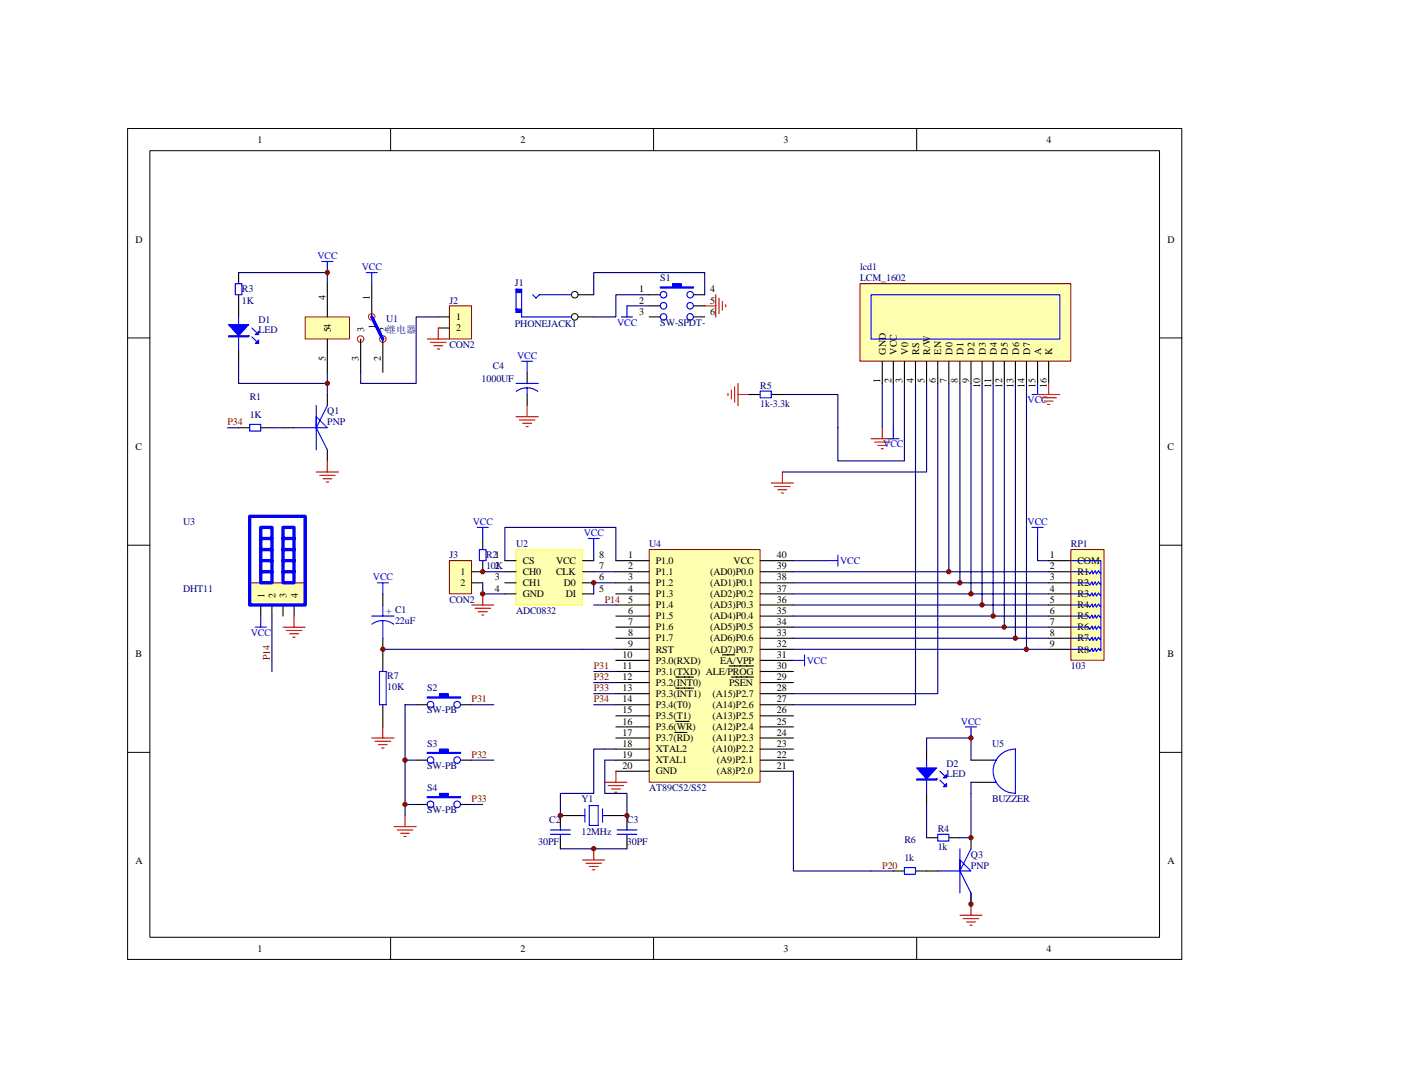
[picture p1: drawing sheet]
<svg xmlns="http://www.w3.org/2000/svg" width="279mm" height="216mm" viewBox="0 0 279 216" stroke-linecap="round" stroke-linejoin="round" font-family="sans-serif">
<g fill="none" stroke="#000" stroke-width=".2">
<path d="M25.4 25.5h209.4v165.1h-209.4zM29.8 29.9h200.6v156.3h-200.6zM77.6 25.5v4.4M129.9 25.5v4.4M182.2 25.5v4.4M25.4 67.1h4.4M230.4 67.1h4.5M25.4 108.3h4.4M230.4 108.3h4.5M25.4 149.4h4.4M230.4 149.4h4.5M77.6 186.2v4.4"/>
<path d="M129.9 186.2v4.4M182.2 186.2v4.4"/>
</g>
<path d="M129 109.2h22v46.2h-22z" fill="#ffffb0"/>
<path d="M129 109.2h22v46.2h-22z" fill="none" stroke="#800000" stroke-width=".2"/>
<g fill="none" stroke="#000" stroke-width=".22">
<path d="M122.4 111.4h6.6M122.4 113.6h6.6M122.4 115.8h6.6M122.4 118h6.6M151.1 111.4h6.6M151.1 113.6h6.6M151.1 115.8h6.6M151.1 118h6.6M76.1 129v4.4M76.1 140v4.4M122.4 120.2h6.6M122.4 122.4h6.6"/>
<path d="M122.4 124.6h6.6M122.4 126.8h6.6M122.4 129h6.6M122.4 131.2h6.6M122.4 133.4h6.6M122.4 135.6h6.6M122.4 137.8h6.6M122.4 140h6.6M134.3 134.5h3.5M134.3 136.7h3.5M143.6 130.1h2.4M144.9 132.3h4.8"/>
<path d="M145.3 134.5h4.4M151.1 120.2h6.6M151.1 122.4h6.6M151.1 124.6h6.6M151.1 126.8h6.6M151.1 129h6.6M151.1 131.2h6.6M151.1 133.4h6.6M151.1 135.6h6.6M151.1 137.8h6.6M151.1 140h6.6M122.4 142.2h6.6"/>
<path d="M122.4 144.4h6.6M122.4 146.6h6.6M122.4 148.8h6.6M122.4 151h6.6M122.4 153.2h6.6M134.1 145.5h2.4M134.3 143.3h2.6M151.1 142.2h6.6M151.1 144.4h6.6M151.1 146.6h6.6M151.1 148.8h6.6M151.1 151h6.6"/>
<path d="M151.1 153.2h6.6M111.4 166.4v2.2M115.8 162h-4.4v2.2M120.2 162h4.4v2.2M124.6 166.4v2.2"/>
</g>
<g fill="none" stroke="#00f" stroke-width=".22">
<path d="M75 115.8h2.2M76.1 115.8v2.2M164.3 111.4h2.2M166.5 110.3v2.2M75.4 133.4h1.4v6.6h-1.4zM117.1 160h1.8v4h-1.8zM109.4 165.7h3.9M109.4 164.8h3.9M111.4 164.2v.6M111.4 165.7v.7M115.8 162h.4M116.2 160.7v2.6"/>
<path d="M119.7 160.7v2.6M119.7 162h.5M122.6 165.7h4M122.6 164.8h4M124.6 164.2v.6M124.6 165.7v.7"/>
</g>
<path d="M157.7 111.4h6.6M115.8 129h6.6M111.4 168.6h13.2" fill="none" stroke="#000080" stroke-width=".22"/>
<g fill="none" stroke="#f00" stroke-width=".22">
<path d="M73.9 146.6h4.4M74.5 147.2h3.1M75.2 147.9h1.8M75.9 148.5h.4M76.1 144.4v2.2M120.2 155.4h4.4M120.8 156h3.1M121.5 156.7h1.8M122.2 157.4h.4M122.4 153.2v2.2M115.8 170.8h4.4M116.4 171.4h3.1"/>
<path d="M117.1 172.1h1.8M117.8 172.8h.4M118 168.6v2.2"/>
</g>
<path d="M170.9 56.4h41.9v15.3h-41.9z" fill="#ffffb0"/>
<path d="M170.9 56.3h41.9v15.4h-41.9z" fill="none" stroke="#800000" stroke-width=".2"/>
<g fill="none" stroke="#000" stroke-width=".22">
<path d="M175.3 71.8v4.4M177.5 71.8v4.4M179.7 71.8v4.4M181.9 71.8v4.4M184.1 71.8v4.4M186.4 71.8v4.4M188.6 71.8v4.4M190.8 71.8v4.4M193 71.8v4.4M195.2 71.8v4.4M197.4 71.8v4.4M199.6 71.8v4.4"/>
<path d="M201.8 71.8v4.4M204 71.8v4.4M206.2 71.8v4.4M208.4 71.8v4.4"/>
</g>
<path d="M173.1 58.5h37.5v8.9h-37.5zM176.4 87.1h2.2M177.5 85v2.1" fill="none" stroke="#00f" stroke-width=".22"/>
<path d="M175.3 76.2v8.8M177.5 76.2v8.8M120.2 148.8h2.2M120.2 151h2.2" fill="none" stroke="#000080" stroke-width=".22"/>
<path d="M153.3 95.9h4.4M153.9 96.6h3.1M154.6 97.3h1.8M155.3 97.9h.4M155.5 93.7v2.2M173.1 87.1h4.4M173.8 87.8h3.1M174.4 88.5h1.8M175.1 89.1h.4M175.3 85v2.1" fill="none" stroke="#f00" stroke-width=".22"/>
<path d="M212.8 109.2h6.6v21.9h-6.6z" fill="#ffffb0"/>
<path d="M212.8 109.2h6.6v21.9h-6.6z" fill="none" stroke="#800000" stroke-width=".2"/>
<g fill="none" stroke="#000" stroke-width=".22">
<path d="M114.9 58.5h3.1M129 58.5h2.2M137.8 58.5h2.2M114.9 62.9h3.1M129 60.7h2.2M129 62.9h2.2M137.8 60.7h2.2M137.8 62.9h2.2M76.1 118v2.2M208.4 111.4h4.4M208.4 113.6h4.4M208.4 115.8h4.4"/>
<path d="M208.4 118h4.4M76.1 126.8v2.2M82.7 140h2.2M91.5 140h2.2M208.4 120.2h4.4M208.4 122.4h4.4M208.4 124.6h4.4M208.4 126.8h4.4M208.4 129h4.4M82.7 151h2.2M82.7 159.8h2.2M91.5 151h2.2"/>
<path d="M91.5 159.8h2.2"/>
</g>
<g fill="none" stroke="#00f" stroke-width=".22">
<path d="M102.6 57.4v4.7M103.7 57.4v5.5h9.9M105.9 58.5l.6 .7 .7-.7h6.4M123.5 62.9h2.2M124.6 60.7v2.2M205.1 78.4h2.2M206.2 76.2v2.2M205.1 104.8h2.2M206.2 104.8v2.2M212.8 111.4h6v17.8h-.3l-.2-.4-.4 .6-.2-.6-.5 .6-.2-.6-.4 .6-.3-.4h-3.5M212.8 113.6h3.5l.3 .4 .4-.7 .2 .7 .5-.7 .2 .7 .4-.7 .2 .5h.3M212.8 115.8h3.5l.3 .4 .4-.7 .2 .7 .5-.7 .2 .7 .4-.7 .2 .5h.3"/>
<path d="M212.8 118h3.5l.3 .4 .4-.6 .2 .6 .5-.6 .2 .6 .4-.6 .2 .4h.3M73.9 122.4h4.4M76.1 123.3l1.3 .2 .8 .5M76.1 123.3l-.9 .1-1.3 .6M76.1 120.2v2.2M76.1 123.3v3.5M157.7 131.2h2.2M159.9 130.1v2.2M212.8 120.2h3.5l.3 .4 .4-.6 .2 .6 .5-.6 .2 .6 .4-.6 .2 .4h.3M212.8 122.4h3.5l.3 .4 .4-.6 .2 .6 .5-.6 .2 .6 .4-.6 .2 .4h.3M212.8 124.6h3.5l.3 .4 .4-.6 .2 .6 .5-.6 .2 .6 .4-.6 .2 .4h.3M212.8 126.8h3.5l.3 .4 .4-.6 .2 .6 .5-.6 .2 .6 .4-.6 .2 .4h.3"/>
<circle cx="131.9" cy="58.5" r=".65"/>
<circle cx="137.1" cy="58.5" r=".65"/>
<circle cx="131.9" cy="62.9" r=".65"/>
<circle cx="131.9" cy="60.7" r=".65"/>
<circle cx="137.1" cy="62.9" r=".65"/>
<circle cx="137.1" cy="60.7" r=".65"/>
<circle cx="85.6" cy="140" r=".65"/>
<circle cx="90.8" cy="140" r=".65"/>
<circle cx="85.6" cy="159.8" r=".66"/>
<circle cx="85.6" cy="151" r=".65"/>
<circle cx="90.8" cy="159.8" r=".66"/>
<circle cx="90.8" cy="151" r=".65"/>
</g>
<g fill="none" stroke="#000080" stroke-width=".22">
<path d="M118 58.5v-4.4h22v4.4M129 58.5h-6.6v4.4h-4.4M124.6 60.7h4.4M179.7 76.2v15.3h-13.2v-13.1h-11M184.1 76.2v17.5h-28.6M188.6 76.2v37.4h-30.9M190.8 76.2v39.6h-33.1M193 76.2v41.8h-35.3M195.2 76.2v44h-37.5M197.4 76.2v46.2h-39.7M199.6 76.2v48.4h-41.9M201.8 76.2v50.6h-44.1"/>
<path d="M204 76.2v52.8h-46.3M188.6 113.6h19.8M190.8 115.8h17.6M193 118h15.4M206.2 107v4.4h2.2M82.7 140h-2.2v22M195.2 120.2h13.2M197.4 122.4h11M199.6 124.6h8.8M201.8 126.8h6.6M204 129h4.4M80.5 151h2.2"/>
<path d="M80.5 159.8h2.2M120.2 151v6.6h4.4v4.4M120.2 148.8h-2.2v8.8h-6.6v4.4"/>
</g>
<g fill="none" stroke="#f00" stroke-width=".22">
<path d="M142.2 58.5v4.4M142.9 59.2v3.1M143.6 59.9v1.7M140 60.7h2.2M144.2 60.5v.5M206.2 78.4h4.4M206.8 79h3.1M207.5 79.7h1.8M208.4 76.2v2.2M208.2 80.3h.4M78.3 164.2h4.4M79 164.8h3"/>
<path d="M79.6 165.5h1.8M80.3 166.2h.4M80.5 162v2.2"/>
</g>
<g fill="#00f" stroke="#00f" stroke-width=".22">
<path d="M84.9 138.4h2.4v-.6h1.8v.6h2.4v.3h-6.6z" fill-rule="evenodd"/>
<path d="M84.9 149.4h2.4v-.6h1.8v.6h2.4v.2h-6.6z" fill-rule="evenodd"/>
<path d="M84.9 158.2h2.4v-.6h1.8v.6h2.4v.3h-6.6z" fill-rule="evenodd"/>
<path d="M131.2 57h2.4v-.7h1.8v.7h2.4v.2h-6.6z" fill-rule="evenodd"/>
<path d="M102.6 57.4v.7h1.1v-.7z" fill-rule="evenodd"/>
<path d="M102.6 61.4v.7h1.1v-.7z" fill-rule="evenodd"/>
</g>
<g fill="none" stroke="#000" stroke-width=".2">
<circle cx="114.2" cy="58.5" r=".65"/>
<circle cx="114.2" cy="62.9" r=".65"/>
</g>
<path d="M60.7 63h8.7v4.3h-8.7z" fill="#ffffb0"/>
<path d="M60.6 62.9h8.8v4.4h-8.8z" fill="none" stroke="#800000" stroke-width=".2"/>
<g fill="none" stroke="#f00" stroke-width=".2">
<circle cx="71.7" cy="67.3" r=".65"/>
<circle cx="73.9" cy="62.9" r=".65"/>
<circle cx="76.1" cy="67.3" r=".65"/>
</g>
<path d="M65 56.3v6.6M73.9 56.3v6.6M65 67.4v6.6M65 78.4v2.2M71.7 67.4v6.6M76.1 67.4v6.6M47.4 85h2.2M51.8 85h2.2M56.2 85h2.2M65 89.3v2.2" fill="none" stroke="#000" stroke-width=".22"/>
<path d="M73.9 62.9l2.2 4.5" fill="none" stroke="#00f" stroke-width=".66"/>
<path d="M49.6 84.3h2.2v1.3h-2.2zM58.4 85h4.4M62.8 82.8l2.2 2.2h-2.2zM62.8 80.6v8.7M62.8 85l2.2 4.3M65 80.6l-2.2 4.4" fill="none" stroke="#00f" stroke-width=".22"/>
<path d="M65 54.1v2.2M45.2 85h2.2M54 85h2.2" fill="none" stroke="#000080" stroke-width=".22"/>
<path d="M62.8 93.7h4.5M63.5 94.4h3.1M64.2 95.1h1.7M64.8 95.7h.5M65 91.5v2.2" fill="none" stroke="#f00" stroke-width=".22"/>
<path d="M89.3 60.8h4.4v6.5h-4.4z" fill="#ffffb0"/>
<path d="M89.3 60.7h4.4v6.6h-4.4z" fill="none" stroke="#800000" stroke-width=".2"/>
<path d="M87.1 62.9h2.2M87.1 65.2h2.2M193 151h4.4M193 155.4h4.4M177.5 173h2.2M181.9 173h4.5M193 166.4v2.2M193 177.4v2.2" fill="none" stroke="#000" stroke-width=".22"/>
<g fill="none" stroke="#00f" stroke-width=".22">
<path d="M63.9 51.9h2.3M65 51.9v2.2M72.8 54.1h2.2M73.9 54.1v2.2M191.9 144.4h2.2M193 144.4v2.2M197.4 155.4h.6M197.4 151h.6M201.8 148.8a4.4 4.4 0 0 0-4.4 4.4 4.4 4.4 0 0 0 4.4 4.4M201.8 148.8v8.8M179.7 172.3h2.2v1.4h-2.2zM186.4 173h4.4"/>
<path d="M190.8 170.8l2.2 2.2h-2.2zM190.8 168.6v8.8M190.8 173l2.2 4.4M193 168.6l-2.2 4.4"/>
</g>
<path d="M65 74v4.4M181.9 76.2v63.8h-24.2M186.4 76.2v61.6h-28.7M193 155.4v2.2M193 177.4v2.2" fill="none" stroke="#000080" stroke-width=".22"/>
<g fill="none" stroke="#f00" stroke-width=".22">
<path d="M84.9 67.4h4.4M85.6 68h3M86.2 68.7h1.8M86.9 69.3h.4M87.1 65.2v2.2M144.7 78.1v.5M145.3 77.5v1.7M146 76.8v3.1M146.6 76.2v4.4M146.6 78.4h2.2M193 179.6v2.2M190.8 181.8h4.4"/>
<path d="M191.4 182.5h3.1M192.1 183.1h1.7M192.7 183.8h.5"/>
</g>
<path d="M102.6 109.2h13.2v10.9h-13.2z" fill="#ffffb0"/>
<path d="M102.6 109.2h13.2v10.9h-13.2z" fill="none" stroke="#ff0" stroke-width=".2"/>
<path d="M100.3 111.4h2.3M100.3 113.6h2.3M100.3 115.8h2.3M100.3 118h2.3M115.8 111.4h2.2M115.8 113.6h2.2M115.8 115.8h2.2M115.8 118h2.2" fill="none" stroke="#000" stroke-width=".22"/>
<path d="M100.3 111.4v-6.6h22.1v6.6M118 113.6h4.4M118 109.2v2.2M122.4 115.8h-4.4v2.2" fill="none" stroke="#000080" stroke-width=".22"/>
<path d="M116.9 107h2.2M118 107v2.2" fill="none" stroke="#00f" stroke-width=".22"/>
<path d="M89.3 111.4h4.4v6.5h-4.4z" fill="#ffffb0"/>
<path d="M89.3 111.4h4.4v6.5h-4.4z" fill="none" stroke="#800000" stroke-width=".2"/>
<g fill="none" stroke="#000" stroke-width=".22">
<path d="M47.4 54.1v2.2M47.4 58.5v4.4M47.4 69.6v2.2M104.8 74v2.2M104.8 78.4v2.2M148.8 78.4h2.3M153.3 78.4h2.2M93.7 115.8h2.2M95.9 111.4v2.2h-2.2M95.9 107v2.2M184.1 148.8v2.2M184.1 157.6v2.2"/>
<path d="M184.1 166.4h2.3M188.6 166.4h2.2"/>
</g>
<g fill="none" stroke="#000080" stroke-width=".22">
<path d="M47.4 54.1h17.6M47.4 71.8v4.4h17.6M87.1 62.9h-4.4v13.3h-11v-2.2M95.9 115.8v2.2h4.4M95.9 113.6h4.4M76.1 129h39.7M93.7 140h4.4M118 133.4h4.4M118 135.6h4.4M118 137.8h4.4M118 140h4.4M118 120.2h4.4"/>
<path d="M93.7 151h4.4M93.7 159.8h2.2M157.7 153.2v19.8h19.8M184.1 148.8v-2.2h8.9v4.4M184.1 159.8v6.6M193 157.6v8.8h-2.2"/>
</g>
<path d="M102.6 82.8h4.4M103.2 83.4h3.1M103.9 84.1h1.7M104.5 84.7h.5M104.8 80.6v2.2M95.9 118v2.2M93.7 120.2h4.4M94.4 120.8h3.1M95 121.5h1.8M95.7 122.2h.4" fill="none" stroke="#f00" stroke-width=".22"/>
<g fill="none" stroke="#00f" stroke-width=".22">
<path d="M46.8 56.3h1.3v2.2h-1.3zM47.4 62.9v6.7M50.1 66.9l.8 .9M50.1 65.2l.8 .8M102.6 76.2h4.4M102.6 77.7a3.6 3.6 0 0 1 4.3 0M103.7 71.8h2.2M104.8 71.8v2.2M104.8 77v1.4M151.1 77.7h2.2v1.3h-2.2zM94.8 104.8h2.2M95.3 109.2h1.3v2.2h-1.3z"/>
<path d="M95.9 104.8v2.2M184.1 151v6.6M186.8 154.9l.9 .9M186.8 153.2l.9 .9M186.4 165.7h2.2v1.3h-2.2z"/>
</g>
<g fill="#800000" stroke="#800000" stroke-width=".2">
<circle cx="192.9" cy="117.9" r=".43"/>
<circle cx="118" cy="168.6" r=".43"/>
<circle cx="188.5" cy="113.5" r=".43"/>
<circle cx="190.7" cy="115.7" r=".43"/>
<circle cx="195.1" cy="120.1" r=".43"/>
<circle cx="197.4" cy="122.4" r=".43"/>
<circle cx="199.6" cy="124.6" r=".43"/>
<circle cx="201.8" cy="126.8" r=".43"/>
<circle cx="204" cy="129" r=".43"/>
<circle cx="80.5" cy="151" r=".43"/>
<circle cx="80.5" cy="159.8" r=".43"/>
<circle cx="95.9" cy="117.9" r=".43"/>
<circle cx="65" cy="54.1" r=".43"/>
<circle cx="65" cy="76.1" r=".43"/>
<circle cx="111.4" cy="162" r=".43"/>
<circle cx="124.6" cy="162" r=".43"/>
<circle cx="76.1" cy="129" r=".43"/>
<circle cx="118" cy="115.7" r=".43"/>
<circle cx="95.9" cy="113.5" r=".43"/>
<circle cx="192.9" cy="179.6" r=".43"/>
<circle cx="192.9" cy="146.6" r=".43"/>
<circle cx="192.9" cy="166.4" r=".43"/>
</g>
<g fill="#00f" stroke="#00f" stroke-width=".22">
<path d="M182.2 152.5h3.9l-2 2.2z"/>
<path d="M187.5 156.3l.6-.7v.7z"/>
<path d="M187.5 154.5l.6-.7v.7z"/>
<path d="M45.4 64.5h4l-2 2.2z"/>
<path d="M50.7 68.2l.7-.6v.6z"/>
<path d="M50.7 66.5l.7-.7v.7z"/>
<path d="M182.2 154.7h3.9v.2h-3.9z" fill-rule="evenodd"/>
<path d="M45.4 66.7h4v.2h-4z" fill-rule="evenodd"/>
</g>
<path d="M49.6 115.8h11v4.3h-11z" fill="#ffffb0"/>
<path d="M49.6 115.8h11v4.3h-11z" fill="none" stroke="#800000" stroke-width=".2"/>
<path d="M51.8 120.2v2.2M54 120.2v2.2M56.2 120.2v2.2M58.4 120.2v2.2" fill="none" stroke="#000" stroke-width=".22"/>
<path d="M49.6 102.6h11v17.6h-11zM51.8 104.8h2.2v11h-2.2zM51.8 107h2.2M51.8 109.2h2.2M51.8 111.4h2.2M51.8 113.6h2.2M56.2 104.8h2.2v11h-2.2zM56.2 107h2.2M56.2 109.2h2.2M56.2 111.4h2.2M56.2 113.6h2.2" fill="none" stroke="#00f" stroke-width=".66"/>
<path d="M50.7 124.6h2.2M51.8 122.4v2.2" fill="none" stroke="#00f" stroke-width=".22"/>
<path d="M56.2 124.6h4.4M56.9 125.2h3.1M57.6 125.9h1.7M58.2 126.6h.5M58.4 122.4v2.2" fill="none" stroke="#f00" stroke-width=".22"/>
<path d="M54 122.4v11" fill="none" stroke="#000080" stroke-width=".22"/>
<g font-size="2">
<text x="51.2" y="28.4">1</text>
<text x="103.4" y="28.4">2</text>
<text x="155.7" y="28.4">3</text>
<text x="208" y="28.4">4</text>
<text x="26.9" y="48.2">D</text>
<text x="232" y="48.2">D</text>
<text x="64.7" y="59.6" transform="rotate(-90 64.7 59.6)">4</text>
<text x="73.5" y="59.6" transform="rotate(-90 73.5 59.6)">1</text>
<text x="127" y="58.1">1</text>
<text x="141.1" y="58.1">4</text>
<text x="74.6" y="65.4" transform="rotate(-90 74.6 65.4)">1</text>
<text x="90.6" y="63.6">1</text>
<text x="90.6" y="65.8">2</text>
<text x="127" y="60.3">2</text>
<text x="127" y="62.5">3</text>
<text x="141.1" y="60.3">5</text>
<text x="141.1" y="62.5">6</text>
<text x="64.7" y="71.8" transform="rotate(-90 64.7 71.8)">5</text>
<text x="65.8" y="66" transform="rotate(-90 65.8 66)">54</text>
<text x="71.3" y="71.8" transform="rotate(-90 71.3 71.8)">3</text>
<text x="72.4" y="66" transform="rotate(-90 72.4 66)">3</text>
<text x="75.7" y="71.8" transform="rotate(-90 75.7 71.8)">2</text>
<text x="76.8" y="66" transform="rotate(-90 76.8 66)">2</text>
<text x="176" y="70.4" transform="rotate(-90 176 70.4)">GND</text>
<text x="178.2" y="70.4" transform="rotate(-90 178.2 70.4)">VCC</text>
<text x="180.4" y="70.4" transform="rotate(-90 180.4 70.4)">V0</text>
<text x="182.6" y="70.4" transform="rotate(-90 182.6 70.4)">RS</text>
<text x="184.8" y="70.4" transform="rotate(-90 184.8 70.4)">R/W</text>
<text x="187" y="70.4" transform="rotate(-90 187 70.4)">EN</text>
<text x="189.3" y="70.4" transform="rotate(-90 189.3 70.4)">D0</text>
<text x="191.5" y="70.4" transform="rotate(-90 191.5 70.4)">D1</text>
<text x="193.7" y="70.4" transform="rotate(-90 193.7 70.4)">D2</text>
<text x="195.9" y="70.4" transform="rotate(-90 195.9 70.4)">D3</text>
<text x="198.1" y="70.4" transform="rotate(-90 198.1 70.4)">D4</text>
<text x="200.3" y="70.4" transform="rotate(-90 200.3 70.4)">D5</text>
<text x="202.5" y="70.4" transform="rotate(-90 202.5 70.4)">D6</text>
<text x="204.7" y="70.4" transform="rotate(-90 204.7 70.4)">D7</text>
<text x="206.9" y="70.4" transform="rotate(-90 206.9 70.4)">A</text>
<text x="209.1" y="70.4" transform="rotate(-90 209.1 70.4)">K</text>
<text x="174.9" y="76.2" transform="rotate(-90 174.9 76.2)">1</text>
<text x="177.1" y="76.2" transform="rotate(-90 177.1 76.2)">2</text>
<text x="179.3" y="76.2" transform="rotate(-90 179.3 76.2)">3</text>
<text x="181.5" y="76.2" transform="rotate(-90 181.5 76.2)">4</text>
<text x="183.7" y="76.2" transform="rotate(-90 183.7 76.2)">5</text>
<text x="185.9" y="76.2" transform="rotate(-90 185.9 76.2)">6</text>
<text x="188.2" y="76.2" transform="rotate(-90 188.2 76.2)">7</text>
<text x="190.4" y="76.2" transform="rotate(-90 190.4 76.2)">8</text>
<text x="192.6" y="76.2" transform="rotate(-90 192.6 76.2)">9</text>
<text x="194.8" y="77" transform="rotate(-90 194.8 77)">10</text>
<text x="197" y="77" transform="rotate(-90 197 77)">11</text>
<text x="199.2" y="77" transform="rotate(-90 199.2 77)">12</text>
<text x="201.4" y="77" transform="rotate(-90 201.4 77)">13</text>
<text x="203.6" y="77" transform="rotate(-90 203.6 77)">14</text>
<text x="205.8" y="77" transform="rotate(-90 205.8 77)">15</text>
<text x="208" y="77" transform="rotate(-90 208 77)">16</text>
<text x="26.9" y="89.3">C</text>
<text x="232" y="89.3">C</text>
<text x="98.4" y="113.1">2</text>
<text x="103.9" y="112">CS</text>
<text x="110.5" y="112">VCC</text>
<text x="119.1" y="113.1">7</text>
<text x="119.1" y="110.9">8</text>
<text x="124.8" y="110.9">1</text>
<text x="124.8" y="113.1">2</text>
<text x="130.3" y="112">P1.0</text>
<text x="145.8" y="112">VCC</text>
<text x="154.4" y="113.1">39</text>
<text x="154.4" y="110.9">40</text>
<text x="208.6" y="110.9">1</text>
<text x="208.6" y="113.1">2</text>
<text x="214.1" y="112">COM</text>
<text x="52.5" y="118.9" transform="rotate(-90 52.5 118.9)">1</text>
<text x="54.7" y="118.9" transform="rotate(-90 54.7 118.9)">2</text>
<text x="57" y="118.9" transform="rotate(-90 57 118.9)">3</text>
<text x="59.2" y="118.9" transform="rotate(-90 59.2 118.9)">4</text>
<text x="91.5" y="114.2">1</text>
<text x="91.5" y="116.4">2</text>
<text x="98.4" y="115.3">3</text>
<text x="98.4" y="117.5">4</text>
<text x="103.9" y="114.2">CH0</text>
<text x="103.9" y="116.4">CH1</text>
<text x="103.9" y="118.6">GND</text>
<text x="110.5" y="114.2">CLK</text>
<text x="112" y="116.4">D0</text>
<text x="112.5" y="118.6">DI</text>
<text x="119.1" y="115.3">6</text>
<text x="119.1" y="117.5">5</text>
<text x="124.8" y="115.3">3</text>
<text x="124.8" y="117.5">4</text>
<text x="124.8" y="119.7">5</text>
<text x="130.3" y="114.2">P1.1</text>
<text x="130.3" y="116.4">P1.2</text>
<text x="130.3" y="118.6">P1.3</text>
<text x="141.1" y="118.6">(AD2)P0.2</text>
<text x="141.1" y="116.4">(AD1)P0.1</text>
<text x="141.1" y="114.2">(AD0)P0.0</text>
<text x="154.4" y="119.7">36</text>
<text x="154.4" y="117.5">37</text>
<text x="154.4" y="115.3">38</text>
<text x="208.6" y="115.3">3</text>
<text x="208.6" y="117.5">4</text>
<text x="208.6" y="119.7">5</text>
<text x="214.1" y="114.2">R1</text>
<text x="214.1" y="116.4">R2</text>
<text x="214.1" y="118.6">R3</text>
<text x="124.8" y="121.9">6</text>
<text x="124.8" y="124.1">7</text>
<text x="130.3" y="120.8">P1.4</text>
<text x="130.3" y="123">P1.5</text>
<text x="130.3" y="125.2">P1.6</text>
<text x="141.1" y="125.2">(AD5)P0.5</text>
<text x="141.1" y="123">(AD4)P0.4</text>
<text x="141.1" y="120.8">(AD3)P0.3</text>
<text x="154.4" y="124.1">34</text>
<text x="154.4" y="121.9">35</text>
<text x="208.6" y="121.9">6</text>
<text x="208.6" y="124.1">7</text>
<text x="214.1" y="120.8">R4</text>
<text x="214.1" y="123">R5</text>
<text x="214.1" y="125.2">R6</text>
<text x="26.9" y="130.5">B</text>
<text x="123.7" y="130.7">10</text>
<text x="124.8" y="126.3">8</text>
<text x="124.8" y="128.5">9</text>
<text x="130.3" y="127.4">P1.7</text>
<text x="130.3" y="129.6">RST</text>
<text x="130.3" y="131.8">P3.0(RXD)</text>
<text x="141.1" y="129.6">(AD7)P0.7</text>
<text x="141.1" y="127.4">(AD6)P0.6</text>
<text x="143.1" y="131.8">EA/VPP</text>
<text x="154.4" y="128.5">32</text>
<text x="154.4" y="126.3">33</text>
<text x="154.4" y="130.7">31</text>
<text x="208.6" y="126.3">8</text>
<text x="208.6" y="128.5">9</text>
<text x="214.1" y="127.4">R7</text>
<text x="214.1" y="129.6">R8</text>
<text x="232" y="130.5">B</text>
<text x="123.7" y="132.9">11</text>
<text x="123.7" y="135.1">12</text>
<text x="123.7" y="137.3">13</text>
<text x="130.3" y="134">P3.1(TXD) ALE/PROG</text>
<text x="130.3" y="136.2">P3.2(INT0)</text>
<text x="144.9" y="136.2">PSEN</text>
<text x="154.4" y="135.1">29</text>
<text x="154.4" y="132.9">30</text>
<text x="154.4" y="137.3">28</text>
<text x="123.7" y="139.5">14</text>
<text x="123.7" y="141.7">15</text>
<text x="123.7" y="143.9">16</text>
<text x="130.3" y="138.4">P3.3(INT1)</text>
<text x="130.3" y="140.6">P3.4(T0)</text>
<text x="130.3" y="142.8">P3.5(T1)</text>
<text x="141.6" y="142.8">(A13)P2.5</text>
<text x="141.6" y="140.6">(A14)P2.6</text>
<text x="141.6" y="138.4">(A15)P2.7</text>
<text x="154.4" y="143.9">25</text>
<text x="154.4" y="141.7">26</text>
<text x="154.4" y="139.5">27</text>
<text x="123.7" y="146.1">17</text>
<text x="123.7" y="148.3">18</text>
<text x="130.3" y="145">P3.6(WR)</text>
<text x="130.3" y="147.2">P3.7(RD)</text>
<text x="130.3" y="149.4">XTAL2</text>
<text x="141.6" y="149.4">(A10)P2.2</text>
<text x="141.6" y="147.2">(A11)P2.3</text>
<text x="141.6" y="145">(A12)P2.4</text>
<text x="154.4" y="148.3">23</text>
<text x="154.4" y="146.1">24</text>
<text x="123.7" y="150.5">19</text>
<text x="123.7" y="152.7">20</text>
<text x="130.3" y="151.6">XTAL1</text>
<text x="130.3" y="153.8">GND</text>
<text x="142.5" y="153.8">(A8)P2.0</text>
<text x="142.5" y="151.6">(A9)P2.1</text>
<text x="154.4" y="152.7">21</text>
<text x="154.4" y="150.5">22</text>
<text x="26.9" y="171.6">A</text>
<text x="232" y="171.6">A</text>
<text x="51.2" y="189">1</text>
<text x="103.4" y="189">2</text>
<text x="155.7" y="189">3</text>
<text x="208" y="189">4</text>
</g>
<g font-size="2" fill="#00f">
<text x="63.1" y="51.5">VCC</text>
<text x="71.9" y="53.7">VCC</text>
<text x="122.6" y="64.7">VCC</text>
<text x="102.8" y="71.3">VCC</text>
<text x="204.2" y="80.1">VCC</text>
<text x="175.5" y="88.9">VCC</text>
<text x="93.9" y="104.3">VCC</text>
<text x="116" y="106.5">VCC</text>
<text x="204.2" y="104.3">VCC</text>
<text x="166.9" y="112">VCC</text>
<text x="74.1" y="115.3">VCC</text>
<text x="49.8" y="126.3">VCC</text>
<text x="160.3" y="131.8">VCC</text>
<text x="191" y="143.9">VCC</text>
</g>
<g font-size="2" fill="#000080">
<text x="170.9" y="53.7">lcd1</text>
<text x="48.1" y="58.1">R3</text>
<text x="102.3" y="56.7">J1</text>
<text x="131.2" y="55.9">S1</text>
<text x="170.9" y="55.9">LCM_1602</text>
<text x="48.1" y="60.3">1K</text>
<text x="51.4" y="64.2">D1</text>
<text x="76.8" y="64">U1</text>
<text x="89.3" y="60.3">J2</text>
<text x="102.3" y="64.9">PHONEJACK1</text>
<text x="131.2" y="64.7">SW-SPDT-</text>
<text x="51.4" y="66.2">LED</text>
<text x="76.8" y="66.2">继电器</text>
<text x="89.3" y="69.1">CON2</text>
<text x="95.7" y="75.9">1000UF</text>
<text x="97.9" y="73.3">C4</text>
<text x="151.1" y="77.2">R5</text>
<text x="49.6" y="79.4">R1</text>
<text x="49.6" y="83">1K</text>
<text x="65" y="82.3">Q1</text>
<text x="151.1" y="80.8">1k-3.3k</text>
<text x="65" y="84.5">PNP</text>
<text x="36.4" y="104.3">U3</text>
<text x="89.3" y="110.9">J3</text>
<text x="96.6" y="110.9">R21</text>
<text x="96.6" y="113.1">10K</text>
<text x="102.6" y="108.7">U2</text>
<text x="129" y="108.7">U4</text>
<text x="212.8" y="108.7">RP1</text>
<text x="36.4" y="117.5">DHT11</text>
<text x="89.3" y="119.7">CON2</text>
<text x="76.8" y="121.9">+ C1</text>
<text x="78.5" y="123.9">22uF</text>
<text x="102.6" y="121.9">ADC0832</text>
<text x="77" y="134.9">R7</text>
<text x="77" y="137.1">10K</text>
<text x="84.9" y="137.3">S2</text>
<text x="212.8" y="132.9">103</text>
<text x="84.9" y="141.7">SW-PB</text>
<text x="84.9" y="148.3">S3</text>
<text x="197.1" y="148.3">U5</text>
<text x="84.9" y="152.7">SW-PB</text>
<text x="188.1" y="152.3">D2</text>
<text x="188.1" y="154.3">LED</text>
<text x="84.9" y="157.1">S4</text>
<text x="84.9" y="161.5">SW-PB</text>
<text x="115.5" y="159.3">Y1</text>
<text x="129" y="157.1">AT89C52/S52</text>
<text x="197.1" y="159.3">BUZZER</text>
<text x="107" y="167.9">30PF</text>
<text x="109.2" y="163.5">C2</text>
<text x="115.5" y="165.9">12MHz</text>
<text x="124.6" y="163.5">C3</text>
<text x="124.6" y="167.9">30PF</text>
<text x="179.7" y="167.4">R6</text>
<text x="186.4" y="165.2">R4</text>
<text x="179.7" y="171">1k</text>
<text x="186.4" y="168.8">1k</text>
<text x="193" y="170.3">Q3</text>
<text x="193" y="172.5">PNP</text>
</g>
<g font-size="2" fill="#800000">
<text x="45.2" y="84.5">P34</text>
<text x="120.2" y="119.7">P14</text>
<text x="53.6" y="131.2" transform="rotate(-90 53.6 131.2)">P14</text>
<text x="118" y="132.9">P31</text>
<text x="118" y="135.1">P32</text>
<text x="118" y="137.3">P33</text>
<text x="93.7" y="139.5">P31</text>
<text x="118" y="139.5">P34</text>
<text x="93.7" y="150.5">P32</text>
<text x="93.7" y="159.3">P33</text>
<text x="175.3" y="172.5">P20</text>
</g>
</svg>
